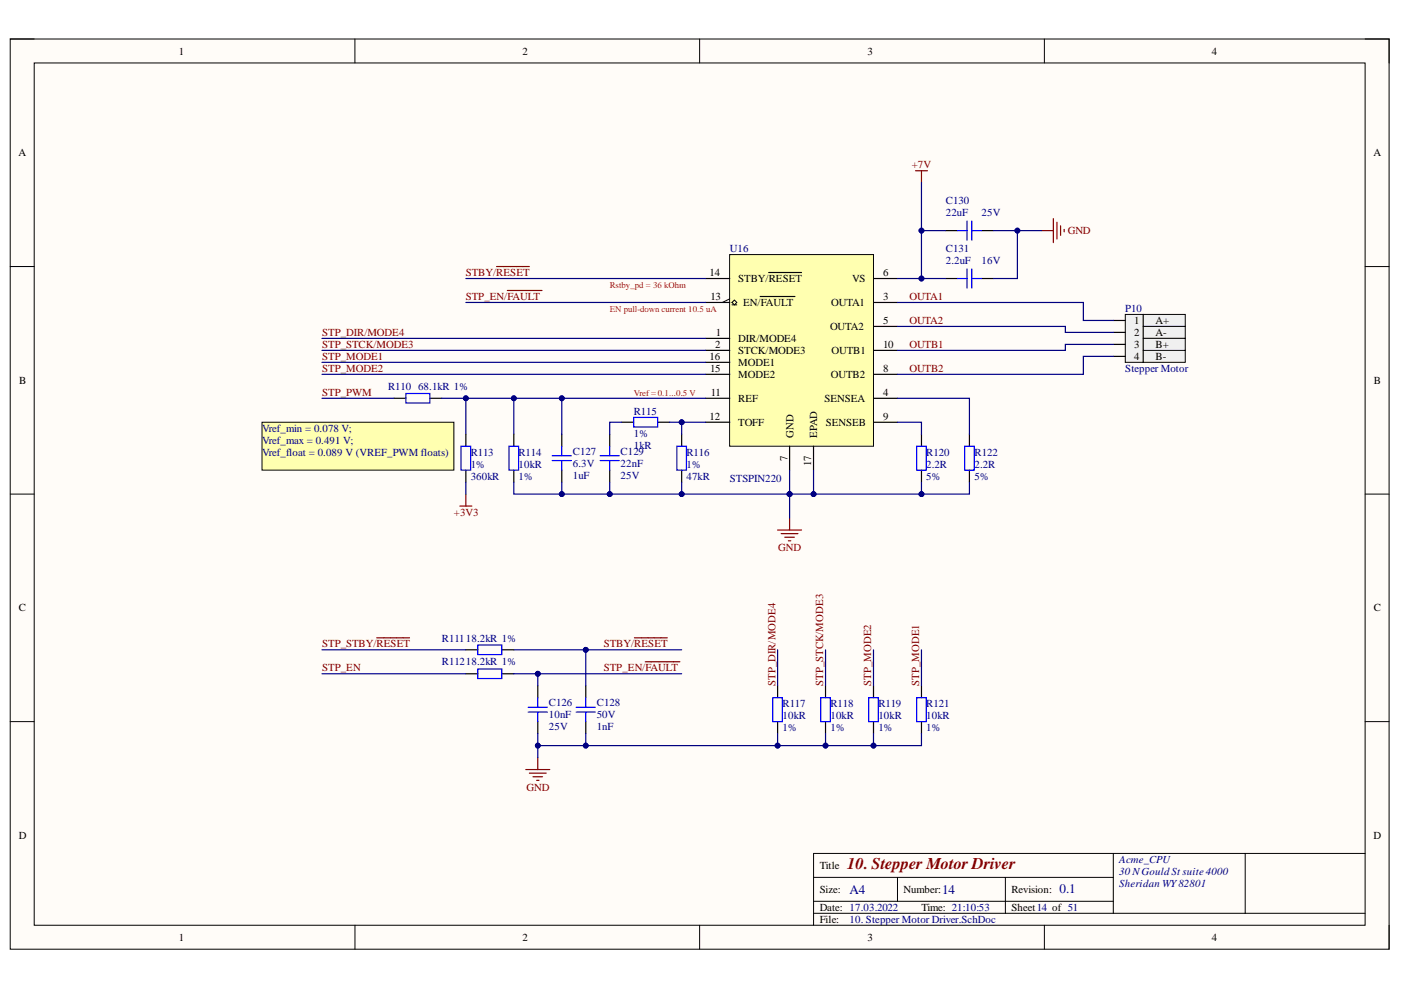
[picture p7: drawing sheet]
<svg xmlns="http://www.w3.org/2000/svg" width="297mm" height="210mm" viewBox="0 0 297 210" stroke-linecap="round" stroke-linejoin="round" font-family="sans-serif">
<path d="M2.2 8.3h292.3v193h-292.3z" fill-rule="evenodd" fill="#fffcf8"/>
<path d="M2.2 8.3h292.3v193h-292.3z" fill="none" stroke="#000" stroke-width=".21"/>
<path d="M7.3 13.3h282.1v182.9h-282.1z" fill-rule="evenodd" fill="#fffcf8"/>
<g fill="none" stroke="#000" stroke-width=".21">
<path d="M2.2 8.3h5.1M7.3 13.3h282.1v182.9h-282.1zM75.3 8.3v5M148.3 8.3v5M221.4 8.3v5M289.4 8.3h5.1v5M2.2 56.5h5.1M289.4 56.5h5.1M2.2 104.8h5.1M289.4 104.8h5.1M2.2 153h5.1M289.4 153h5.1"/>
<path d="M75.3 196.2v5.1M148.3 196.2v5.1M172.5 186h63.5M172.5 193.6h116.9M172.5 191.1h63.5M190.3 186v5.1M213.2 186v7.6M221.4 196.2v5.1M236 180.9v12.7M264 180.9v12.7M289.4 180.9h-116.9v15.3M294.5 196.2v5.1"/>
</g>
<path d="M154.7 54h30.5v40.6h-30.5z" fill-rule="evenodd" fill="#ffffb0"/>
<path d="M154.7 54h30.5v40.6h-30.5zM154.7 63.4l-1.5 .7M155.2 64.1l.5-.5 .5 .5-.5 .5zM155.2 64.6h1" fill="none" stroke="#000" stroke-width=".21"/>
<g fill="none" stroke="#000" stroke-width=".25">
<path d="M149.6 59.1h5.1M163 57.8h6.9M185.2 59.1h5.1M200.5 59.1h2.5M200.5 48.9h2.5M208.1 59.1h2.5M208.1 48.9h2.5M149.6 71.7h5.1M149.6 74.3h5.1M149.6 64.1h5.1M149.6 79.4h5.1M149.6 76.8h5.1"/>
<path d="M161.2 62.9h7.3M185.2 64.1h5.1M185.2 69.2h5.1M185.2 79.4h5.1M185.2 74.3h5.1M83.5 84.4h2.6M91.1 84.4h2.6M98.8 92.1v2.5M98.8 99.7v2.5M108.9 92.1v2.5M108.9 99.7v2.5M119.1 92.1v2.5"/>
<path d="M119.1 99.7v2.5M129.3 92.1v2.5M129.3 99.7v2.5M131.8 89.5h2.6M139.4 89.5h2.6M144.5 92.1v2.5M144.5 99.7v2.5M149.6 84.4h5.1M149.6 89.5h5.1M167.4 94.6v5.1M172.5 94.6v5.1M185.2 84.5h5.1"/>
<path d="M185.2 89.5h5.1M195.4 92.1v2.5M195.4 99.7v2.5M205.5 92.1v2.5M205.5 99.7v2.5M98.8 137.8h2.5M106.4 137.8h2.5M98.8 142.9h2.5M106.4 142.9h2.5M114 145.4v2.5M114 153v2.5M124.2 145.4v2.5"/>
<path d="M124.2 153v2.5"/>
</g>
<g fill="none" stroke="#00f" stroke-width=".25">
<path d="M203 59.1h2M203 48.9h2M205 46.9v4M205 57v4.1M206 46.9v4M206 57v4.1M206 59.1h2.1M206 48.9h2.1M86.1 83.4h5v2.1h-5zM97.8 94.6h2v5.1h-2zM107.9 94.6h2.1v5.1h-2.1zM117.1 96.6h4"/>
<path d="M117.1 97.7h4M119.1 94.6v2M119.1 97.7v2M127.2 96.6h4.1M127.2 97.7h4.1M129.3 94.6v2M129.3 97.7v2M134.4 88.5h5v2h-5zM143.5 94.6h2v5.1h-2zM194.4 94.6h2v5.1h-2zM204.5 94.6h2.1v5.1h-2.1zM101.3 136.8h5.1v2h-5.1z"/>
<path d="M101.3 141.8h5.1v2.1h-5.1zM112 150h4.1M112 151h4.1M114 147.9v2.1M114 151v2M122.2 150h4M122.2 151h4M124.2 147.9v2.1M124.2 151v2"/>
</g>
<g fill="none" stroke="#800000" stroke-width=".25">
<path d="M220.8 48.9h2.5M223.3 46.4v5M224.1 47.1v3.6M224.9 47.9v2M225.6 48.6v.5M107.6 61.6h7.3M97.5 107.3h2.5M98.8 104.8v2.5M164.9 112.4h5M165.6 113.1h3.6M166.4 113.9h2M167.1 114.7h.6"/>
<path d="M167.4 109.8v2.6M79.9 135.2h6.9M134.5 135.2h7M111.5 163.2h5.1M112.2 163.9h3.6M113 164.7h2M113.8 165.5h.5M114 160.6v2.6"/>
</g>
<path d="M55.6 89.5h40.6v10.2h-40.6z" fill-rule="evenodd" fill="#ffffb0"/>
<path d="M55.6 89.5h40.6v10.2h-40.6z" fill="none" stroke="#000" stroke-width=".21"/>
<path d="M164.9 145.4v2.5M164.9 153v2.5M175 145.4v2.5M175 153v2.6M185.2 145.4v2.5M185.2 153v2.6M195.4 145.4v2.5M195.4 153v2.6" fill="none" stroke="#000" stroke-width=".25"/>
<path d="M163.8 147.9h2.1v5.1h-2.1zM174 147.9h2.1v5.1h-2.1zM184.2 147.9h2v5.1h-2zM194.4 147.9h2v5.1h-2z" fill="none" stroke="#00f" stroke-width=".25"/>
<path d="M238.6 66.7h3.8v10.1h-3.8z" fill-rule="evenodd" fill="#f0f0f0"/>
<path d="M238.6 66.7h3.8v10.1h-3.8z" fill="none" stroke="#000" stroke-width=".21"/>
<path d="M242.4 74.3h8.9v2.5h-8.9z" fill-rule="evenodd" fill="#f0f0f0"/>
<path d="M242.4 74.3h8.9v2.5h-8.9z" fill="none" stroke="#000" stroke-width=".21"/>
<path d="M242.4 66.7h8.9v2.5h-8.9z" fill-rule="evenodd" fill="#f0f0f0"/>
<path d="M242.4 66.7h8.9v2.5h-8.9z" fill="none" stroke="#000" stroke-width=".21"/>
<path d="M242.4 69.2h8.9v2.5h-8.9z" fill-rule="evenodd" fill="#f0f0f0"/>
<path d="M242.4 69.2h8.9v2.5h-8.9z" fill="none" stroke="#000" stroke-width=".21"/>
<path d="M242.4 71.7h8.9v2.6h-8.9z" fill-rule="evenodd" fill="#f0f0f0"/>
<path d="M242.4 71.7h8.9v2.6h-8.9z" fill="none" stroke="#000" stroke-width=".21"/>
<path d="M236 75.6h2.6M236 73h2.6M236 70.5h2.6M236 67.9h2.6" fill="none" stroke="#000" stroke-width=".25"/>
<path d="M194.1 36.2h2.5M195.4 36.2v2.5M105.3 56.5h6.9M136.8 140.3h7.3" fill="none" stroke="#800000" stroke-width=".25"/>
<path d="M195.4 59.1h5.1" fill="none" stroke="#000080" stroke-width=".25"/>
<circle cx="195.4" cy="59.1" r=".51" fill="#000080"/>
<circle cx="195.4" cy="59.1" r=".51" fill="none" stroke="#000080" stroke-width=".21"/>
<path d="M200.5 48.9h-5.1v10.2h-5.1" fill="none" stroke="#000080" stroke-width=".25"/>
<circle cx="195.4" cy="59.1" r=".51" fill="#000080"/>
<circle cx="195.4" cy="59.1" r=".51" fill="none" stroke="#000080" stroke-width=".21"/>
<circle cx="195.4" cy="48.9" r=".51" fill="#000080"/>
<circle cx="195.4" cy="48.9" r=".51" fill="none" stroke="#000080" stroke-width=".21"/>
<path d="M210.6 48.9h5.1v10.2h-5.1" fill="none" stroke="#000080" stroke-width=".25"/>
<circle cx="215.7" cy="48.9" r=".51" fill="#000080"/>
<circle cx="215.7" cy="48.9" r=".51" fill="none" stroke="#000080" stroke-width=".21"/>
<path d="M215.7 48.9h5.1" fill="none" stroke="#000080" stroke-width=".25"/>
<circle cx="215.7" cy="48.9" r=".51" fill="#000080"/>
<circle cx="215.7" cy="48.9" r=".51" fill="none" stroke="#000080" stroke-width=".21"/>
<path d="M167.4 99.7v5.1h5.1v-5.1" fill="none" stroke="#000080" stroke-width=".25"/>
<circle cx="172.5" cy="104.8" r=".51" fill="#000080"/>
<circle cx="172.5" cy="104.8" r=".51" fill="none" stroke="#000080" stroke-width=".21"/>
<circle cx="167.4" cy="104.8" r=".51" fill="#000080"/>
<circle cx="167.4" cy="104.8" r=".51" fill="none" stroke="#000080" stroke-width=".21"/>
<path d="M129.3 102.2v2.6h38.1" fill="none" stroke="#000080" stroke-width=".25"/>
<circle cx="129.3" cy="104.8" r=".51" fill="#000080"/>
<circle cx="129.3" cy="104.8" r=".51" fill="none" stroke="#000080" stroke-width=".21"/>
<circle cx="144.5" cy="104.8" r=".51" fill="#000080"/>
<circle cx="144.5" cy="104.8" r=".51" fill="none" stroke="#000080" stroke-width=".21"/>
<circle cx="167.4" cy="104.8" r=".51" fill="#000080"/>
<circle cx="167.4" cy="104.8" r=".51" fill="none" stroke="#000080" stroke-width=".21"/>
<path d="M205.5 102.2v2.6h-33" fill="none" stroke="#000080" stroke-width=".25"/>
<circle cx="195.4" cy="104.8" r=".51" fill="#000080"/>
<circle cx="195.4" cy="104.8" r=".51" fill="none" stroke="#000080" stroke-width=".21"/>
<circle cx="172.5" cy="104.8" r=".51" fill="#000080"/>
<circle cx="172.5" cy="104.8" r=".51" fill="none" stroke="#000080" stroke-width=".21"/>
<path d="M167.4 104.8v5" fill="none" stroke="#000080" stroke-width=".25"/>
<circle cx="167.4" cy="104.8" r=".51" fill="#000080"/>
<circle cx="167.4" cy="104.8" r=".51" fill="none" stroke="#000080" stroke-width=".21"/>
<path d="M142 89.5h7.6" fill="none" stroke="#000080" stroke-width=".25"/>
<circle cx="144.5" cy="89.5" r=".51" fill="#000080"/>
<circle cx="144.5" cy="89.5" r=".51" fill="none" stroke="#000080" stroke-width=".21"/>
<path d="M144.5 89.5v2.6" fill="none" stroke="#000080" stroke-width=".25"/>
<circle cx="144.5" cy="89.5" r=".51" fill="#000080"/>
<circle cx="144.5" cy="89.5" r=".51" fill="none" stroke="#000080" stroke-width=".21"/>
<path d="M144.5 102.2v2.6" fill="none" stroke="#000080" stroke-width=".25"/>
<circle cx="144.5" cy="104.8" r=".51" fill="#000080"/>
<circle cx="144.5" cy="104.8" r=".51" fill="none" stroke="#000080" stroke-width=".21"/>
<path d="M131.8 89.5h-2.5v2.6M114 155.5v2.6h10.2v-2.6" fill="none" stroke="#000080" stroke-width=".25"/>
<circle cx="114" cy="158.1" r=".51" fill="#000080"/>
<circle cx="114" cy="158.1" r=".51" fill="none" stroke="#000080" stroke-width=".21"/>
<circle cx="124.2" cy="158.1" r=".51" fill="#000080"/>
<circle cx="124.2" cy="158.1" r=".51" fill="none" stroke="#000080" stroke-width=".21"/>
<path d="M114 158.1v2.5" fill="none" stroke="#000080" stroke-width=".25"/>
<circle cx="114" cy="158.1" r=".51" fill="#000080"/>
<circle cx="114" cy="158.1" r=".51" fill="none" stroke="#000080" stroke-width=".21"/>
<path d="M98.8 59.1h50.8M68.3 79.4h81.3M68.3 76.8h81.3M68.3 74.3h81.3M68.3 71.7h81.3M98.8 64.1h50.8M124.2 137.8h20.3" fill="none" stroke="#000080" stroke-width=".25"/>
<circle cx="124.2" cy="137.8" r=".51" fill="#000080"/>
<circle cx="124.2" cy="137.8" r=".51" fill="none" stroke="#000080" stroke-width=".21"/>
<path d="M108.9 137.8h15.3v7.6" fill="none" stroke="#000080" stroke-width=".25"/>
<circle cx="124.2" cy="137.8" r=".51" fill="#000080"/>
<circle cx="124.2" cy="137.8" r=".51" fill="none" stroke="#000080" stroke-width=".21"/>
<path d="M114 142.9h30.5" fill="none" stroke="#000080" stroke-width=".25"/>
<circle cx="114" cy="142.8" r=".51" fill="#000080"/>
<circle cx="114" cy="142.8" r=".51" fill="none" stroke="#000080" stroke-width=".21"/>
<path d="M108.9 142.9h5.1v2.5" fill="none" stroke="#000080" stroke-width=".25"/>
<circle cx="114" cy="142.8" r=".51" fill="#000080"/>
<circle cx="114" cy="142.8" r=".51" fill="none" stroke="#000080" stroke-width=".21"/>
<path d="M190.3 89.5h5.1v2.6M190.3 84.5h15.2v7.6M195.4 102.2v2.6" fill="none" stroke="#000080" stroke-width=".25"/>
<circle cx="195.4" cy="104.8" r=".51" fill="#000080"/>
<circle cx="195.4" cy="104.8" r=".51" fill="none" stroke="#000080" stroke-width=".21"/>
<path d="M149.6 84.4h-30.5v7.7M68.3 137.8h30.5M68.3 142.9h30.5" fill="none" stroke="#000080" stroke-width=".25"/>
<circle cx="119.1" cy="84.4" r=".51" fill="#000080"/>
<circle cx="119.1" cy="84.4" r=".51" fill="none" stroke="#000080" stroke-width=".21"/>
<path d="M119.1 102.2v2.6h10.2" fill="none" stroke="#000080" stroke-width=".25"/>
<circle cx="119.1" cy="104.8" r=".51" fill="#000080"/>
<circle cx="119.1" cy="104.8" r=".51" fill="none" stroke="#000080" stroke-width=".21"/>
<circle cx="129.3" cy="104.8" r=".51" fill="#000080"/>
<circle cx="129.3" cy="104.8" r=".51" fill="none" stroke="#000080" stroke-width=".21"/>
<path d="M108.9 102.2v2.6h10.2" fill="none" stroke="#000080" stroke-width=".25"/>
<circle cx="119.1" cy="104.8" r=".51" fill="#000080"/>
<circle cx="119.1" cy="104.8" r=".51" fill="none" stroke="#000080" stroke-width=".21"/>
<path d="M68.3 84.4h15.2M108.9 84.4h10.2M98.8 102.2v2.6" fill="none" stroke="#000080" stroke-width=".25"/>
<circle cx="119.1" cy="84.4" r=".51" fill="#000080"/>
<circle cx="119.1" cy="84.4" r=".51" fill="none" stroke="#000080" stroke-width=".21"/>
<circle cx="108.9" cy="84.4" r=".51" fill="#000080"/>
<circle cx="108.9" cy="84.4" r=".51" fill="none" stroke="#000080" stroke-width=".21"/>
<path d="M93.7 84.4h15.2v7.7" fill="none" stroke="#000080" stroke-width=".25"/>
<circle cx="98.8" cy="84.4" r=".51" fill="#000080"/>
<circle cx="98.8" cy="84.4" r=".51" fill="none" stroke="#000080" stroke-width=".21"/>
<circle cx="108.9" cy="84.4" r=".51" fill="#000080"/>
<circle cx="108.9" cy="84.4" r=".51" fill="none" stroke="#000080" stroke-width=".21"/>
<path d="M98.8 84.4v7.7" fill="none" stroke="#000080" stroke-width=".25"/>
<circle cx="98.8" cy="84.4" r=".51" fill="#000080"/>
<circle cx="98.8" cy="84.4" r=".51" fill="none" stroke="#000080" stroke-width=".21"/>
<path d="M164.9 155.5v2.6" fill="none" stroke="#000080" stroke-width=".25"/>
<circle cx="164.9" cy="158.1" r=".51" fill="#000080"/>
<circle cx="164.9" cy="158.1" r=".51" fill="none" stroke="#000080" stroke-width=".21"/>
<path d="M175 155.6v2.5" fill="none" stroke="#000080" stroke-width=".25"/>
<circle cx="175" cy="158.1" r=".51" fill="#000080"/>
<circle cx="175" cy="158.1" r=".51" fill="none" stroke="#000080" stroke-width=".21"/>
<path d="M185.2 155.6v2.5" fill="none" stroke="#000080" stroke-width=".25"/>
<circle cx="185.2" cy="158.1" r=".51" fill="#000080"/>
<circle cx="185.2" cy="158.1" r=".51" fill="none" stroke="#000080" stroke-width=".21"/>
<path d="M195.4 38.7v10.2M190.3 64.1h39.4v3.8h6.3M190.3 69.2h35.6v1.3h10.1M236 73h-10.1v1.3h-35.6M236 75.6h-6.3v3.8h-39.4M164.9 137.8v7.6M175 137.8v7.6M185.2 137.8v7.6M195.4 137.8v7.6" fill="none" stroke="#000080" stroke-width=".25"/>
<circle cx="195.4" cy="48.9" r=".51" fill="#000080"/>
<circle cx="195.4" cy="48.9" r=".51" fill="none" stroke="#000080" stroke-width=".21"/>
<path d="M195.4 155.6v2.5h-71.2" fill="none" stroke="#000080" stroke-width=".25"/>
<circle cx="185.2" cy="158.1" r=".51" fill="#000080"/>
<circle cx="185.2" cy="158.1" r=".51" fill="none" stroke="#000080" stroke-width=".21"/>
<circle cx="175" cy="158.1" r=".51" fill="#000080"/>
<circle cx="175" cy="158.1" r=".51" fill="none" stroke="#000080" stroke-width=".21"/>
<circle cx="164.9" cy="158.1" r=".51" fill="#000080"/>
<circle cx="164.9" cy="158.1" r=".51" fill="none" stroke="#000080" stroke-width=".21"/>
<circle cx="124.2" cy="158.1" r=".51" fill="#000080"/>
<circle cx="124.2" cy="158.1" r=".51" fill="none" stroke="#000080" stroke-width=".21"/>
<text font-size="3.5" fill="#800000" x="179.6" y="184.3">10. Stepper Motor Driver</text>
<g font-size="2.8" fill="#000080">
<text x="180.1" y="189.5">A4</text>
<text x="199.8" y="189.5">14</text>
<text x="224.6" y="189.2">0.1</text>
</g>
<g font-size="2.3">
<text x="37.9" y="11.6">1</text>
<text x="110.8" y="11.6">2</text>
<text x="183.9" y="11.6">3</text>
<text x="256.9" y="11.6">4</text>
<text x="3.9" y="33.1">A</text>
<text x="291.2" y="33.1">A</text>
<text x="150.5" y="58.5">14</text>
<text x="156.5" y="59.8">STBY/RESET</text>
<text x="180.6" y="59.8">VS</text>
<text x="187.2" y="58.5">6</text>
<text x="150.6" y="63.6">13</text>
<text x="157.6" y="64.9">EN/FAULT</text>
<text x="176.2" y="64.9">OUTA1</text>
<text x="187.2" y="63.6">3</text>
<text x="151.8" y="71.2">1</text>
<text x="176" y="70">OUTA2</text>
<text x="187.2" y="68.7">5</text>
<text x="240.4" y="71.2">2</text>
<text x="240.4" y="68.7">1</text>
<text x="245" y="68.7">A+</text>
<text x="245" y="71.2">A-</text>
<text x="150.5" y="76.3">16</text>
<text x="151.6" y="73.8">2</text>
<text x="156.5" y="72.5">DIR/MODE4</text>
<text x="156.5" y="75">STCK/MODE3</text>
<text x="156.5" y="77.6">MODE1</text>
<text x="176.3" y="75">OUTB1</text>
<text x="187.2" y="73.8">10</text>
<text x="240.4" y="76.3">4</text>
<text x="240.4" y="73.8">3</text>
<text x="245" y="73.8">B+</text>
<text x="245" y="76.3">B-</text>
<text x="4.1" y="81.4">B</text>
<text x="150.5" y="78.8">15</text>
<text x="150.7" y="83.9">11</text>
<text x="156.5" y="80.1">MODE2</text>
<text x="176.2" y="80.1">OUTB2</text>
<text x="187.2" y="83.9">4</text>
<text x="187.2" y="78.8">8</text>
<text x="291.3" y="81.4">B</text>
<text x="150.5" y="89">12</text>
<text x="156.5" y="85.2">REF</text>
<text x="174.8" y="85.2">SENSEA</text>
<text x="187.2" y="89">9</text>
<text x="156.5" y="90.2">TOFF</text>
<text x="168.2" y="92.8" transform="rotate(-90 168.2 92.8)">GND</text>
<text x="173.3" y="92.8" transform="rotate(-90 173.3 92.8)">EPAD</text>
<text x="175.1" y="90.2">SENSEB</text>
<text x="166.9" y="97.7" transform="rotate(-90 166.9 97.7)">7</text>
<text x="172" y="98.8" transform="rotate(-90 172 98.8)">17</text>
<text x="4" y="129.6">C</text>
<text x="291.3" y="129.6">C</text>
<text x="4" y="177.8">D</text>
<text x="291.2" y="177.8">D</text>
<text x="173.8" y="184.3">Title</text>
<text x="173.8" y="189.3">Size:</text>
<text x="191.6" y="189.3">Number:</text>
<text x="214.5" y="189.3">Revision:</text>
<text x="173.8" y="193.1">Date: 17.03.2022</text>
<text x="173.8" y="195.7">File:</text>
<text x="195.4" y="193.1">Time: 21:10:53</text>
<text x="214.5" y="193.1">Sheet14 of 51</text>
<text x="37.9" y="199.5">1</text>
<text x="110.8" y="199.5">2</text>
<text x="183.9" y="199.5">3</text>
<text x="256.9" y="199.5">4</text>
</g>
<g font-size="2.3" fill="#800000">
<text x="193.3" y="35.7">+7V</text>
<text x="226.4" y="49.7">GND</text>
<text x="98.8" y="58.5">STBY/RESET</text>
<text x="98.8" y="63.6">STP_EN/FAULT</text>
<text x="192.8" y="63.6">OUTA1</text>
<text x="68.3" y="71.2">STP_DIR/MODE4</text>
<text x="192.8" y="68.7">OUTA2</text>
<text x="68.3" y="73.8">STP_STCK/MODE3</text>
<text x="68.3" y="76.3">STP_MODE1</text>
<text x="192.8" y="73.8">OUTB1</text>
<text x="68.3" y="78.8">STP_MODE2</text>
<text x="68.3" y="83.9">STP_PWM</text>
<text x="192.8" y="78.8">OUTB2</text>
<text x="96.2" y="109.3">+3V3</text>
<text x="165" y="116.9">GND</text>
<text x="68.3" y="137.3">STP_STBY/RESET</text>
<text x="128" y="137.3">STBY/RESET</text>
<text x="68.3" y="142.4">STP_EN</text>
<text x="128" y="142.4">STP_EN/FAULT</text>
<text x="164.4" y="145.4" transform="rotate(-90 164.4 145.4)">STP_DIR/MODE4</text>
<text x="174.6" y="145.4" transform="rotate(-90 174.6 145.4)">STP_STCK/MODE3</text>
<text x="184.7" y="145.4" transform="rotate(-90 184.7 145.4)">STP_MODE2</text>
<text x="194.8" y="145.4" transform="rotate(-90 194.8 145.4)">STP_MODE1</text>
<text x="111.6" y="167.7">GND</text>
</g>
<g font-size="2.3" fill="#000080">
<text x="200.5" y="45.8">22uF</text>
<text x="200.5" y="43.3">C130</text>
<text x="208.1" y="45.8">25V</text>
<text x="154.8" y="53.5">U16</text>
<text x="200.5" y="53.5">C131</text>
<text x="200.5" y="56">2.2uF</text>
<text x="208.1" y="56">16V</text>
<text x="238.6" y="66.1">P10</text>
<text x="82.3" y="82.6">R110</text>
<text x="88.6" y="82.6">68.1kR 1%</text>
<text x="238.6" y="78.8">Stepper Motor</text>
<text x="134.4" y="87.9">R115</text>
<text x="55.6" y="91.5">Vref_min = 0.078 V;</text>
<text x="55.6" y="94.1">Vref_max = 0.491 V;</text>
<text x="134.4" y="92.6">1%</text>
<text x="134.4" y="95.1">1kR</text>
<text x="55.6" y="96.6">Vref_float = 0.089 V (VREF_PWM floats)</text>
<text x="99.8" y="99.2">1%</text>
<text x="99.8" y="101.7">360kR</text>
<text x="99.8" y="96.6">R113</text>
<text x="109.9" y="99.2">10kR</text>
<text x="109.9" y="101.7">1%</text>
<text x="109.9" y="96.6">R114</text>
<text x="121.4" y="98.9">6.3V</text>
<text x="121.4" y="101.5">1uF</text>
<text x="121.4" y="96.4">C127</text>
<text x="131.6" y="98.9">22nF</text>
<text x="131.6" y="101.5">25V</text>
<text x="131.6" y="96.4">C129</text>
<text x="145.5" y="99.2">1%</text>
<text x="145.5" y="101.7">47kR</text>
<text x="145.5" y="96.6">R116</text>
<text x="196.4" y="99.2">2.2R</text>
<text x="196.4" y="101.7">5%</text>
<text x="196.4" y="96.6">R120</text>
<text x="206.6" y="99.2">2.2R</text>
<text x="206.6" y="101.7">5%</text>
<text x="206.6" y="96.6">R122</text>
<text x="154.8" y="102.2">STSPIN220</text>
<text x="93.7" y="136">R11118.2kR 1%</text>
<text x="93.7" y="141.1">R11218.2kR 1%</text>
<text x="116.4" y="149.7">C126</text>
<text x="126.5" y="149.7">C128</text>
<text x="165.9" y="150">R117</text>
<text x="176.1" y="150">R118</text>
<text x="186.2" y="150">R119</text>
<text x="196.4" y="150">R121</text>
<text x="116.4" y="152.2">10nF</text>
<text x="116.4" y="154.8">25V</text>
<text x="126.5" y="152.2">50V</text>
<text x="126.5" y="154.8">1nF</text>
<text x="165.9" y="152.5">10kR</text>
<text x="165.9" y="155">1%</text>
<text x="176.1" y="152.5">10kR</text>
<text x="176.1" y="155">1%</text>
<text x="186.2" y="152.5">10kR</text>
<text x="186.2" y="155">1%</text>
<text x="196.4" y="152.5">10kR</text>
<text x="196.4" y="155">1%</text>
<text x="237.3" y="183">Acme_CPU</text>
<text x="237.3" y="185.5">30 NGould St suite 4000</text>
<text x="237.3" y="188.1">Sheridan WY82801</text>
<text x="180.1" y="195.7">10. Stepper Motor Driver.SchDoc</text>
</g>
<g font-size="1.9" fill="#f00">
<text x="129.3" y="61.2">Rstby_pd = 36 kOhm</text>
<text x="129.3" y="66.2">EN pull-down current 10.5 uA</text>
<text x="134.4" y="84">Vref= 0.1...0.5 V</text>
</g>
</svg>
